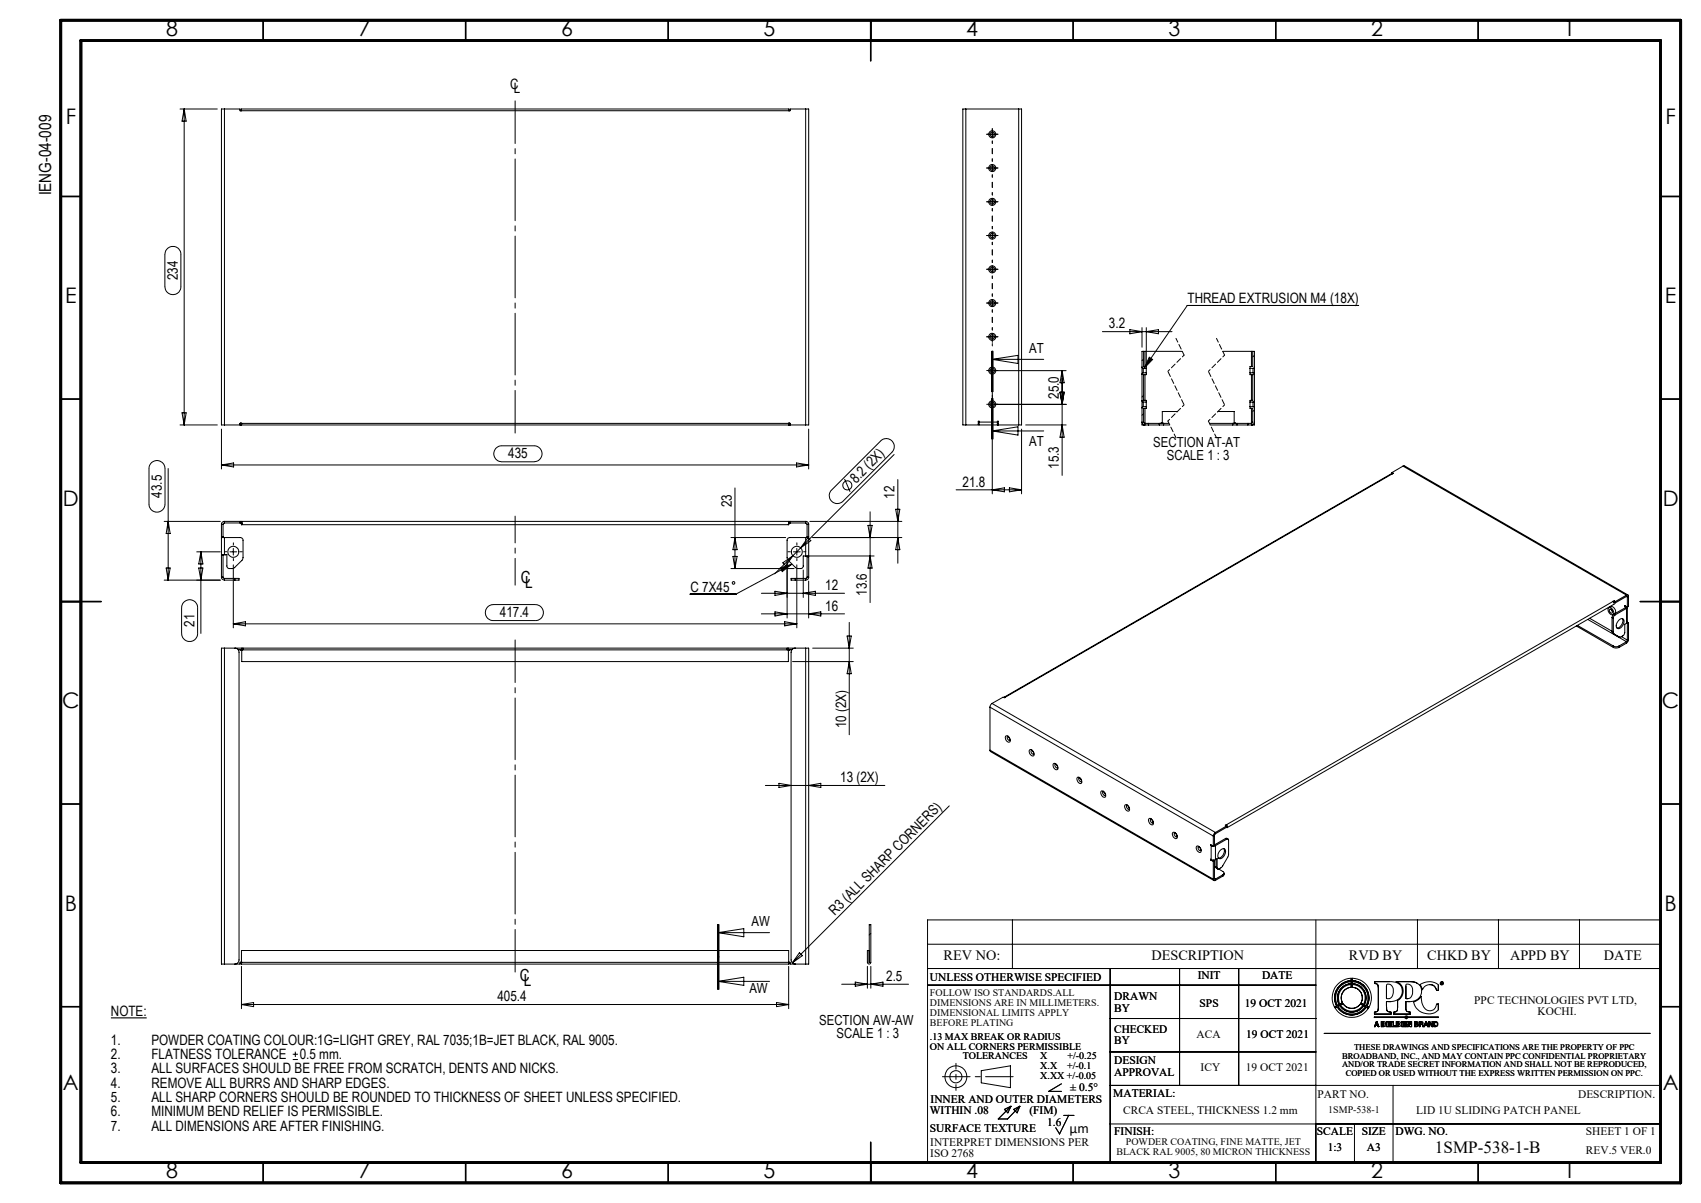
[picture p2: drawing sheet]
<svg xmlns="http://www.w3.org/2000/svg" width="420mm" height="297mm" viewBox="0 0 420 297" stroke-linecap="round" stroke-linejoin="round" font-family="sans-serif">
<g fill="none" stroke="#000" stroke-width=".25">
<path d="M44.5 26.9h9.2M45.5 26.9v78M45.5 26.9l.5 3h-1.1zM55.4 26.9h-.7v78h.7M55.4 26.9h3.9v.5l.3-.1M55.4 26.9v78M59.6 27.3v-.4h135.2v.4M59.6 27.3h135.2M198.9 26.9h.8v78h-.8M198.9 26.9h-3.8v.5l-.3-.1M198.9 26.9v78M238.5 26.9h-.8v78h.8"/>
<path d="M238.5 26.9h13M238.5 26.9v78M251.5 26.9h.7v78h-.7M251.5 26.9v78M41.2 61.5a1.96 1.96 0 0 1 2.2-.5 1.96 1.96 0 0 1 1.3 1.8v8a1.98 1.98 0 0 1-2 1.9 1.98 1.98 0 0 1-2-1.9v-8zM335.5 75.4h-42.3l-10.7 15.5M244.2 83.1h1.6M244.2 91.5h1.6M244.8 86.7v10M244.8 98.4v10M245 82.3v1.7M245 88.7h12.7"/>
<path d="M245 88.7l6.4-1v2zM245 86.7v10M245 98.4v23.5M245.2 98.4v10zM245.2 86.7v10M246 91.5h17.2M246 99.8h17.2M261.7 96.8h1l-.4 3zM262.3 91.5v25.9M262.3 91.5l.4 3h-1zM272.2 81.9h17.2M279 81.4l3 .5-3 .5z"/>
<path d="M282 99l.3 .3M282 90.6l.3 .3M282 99v1.7M282 90.6v1.8M282 92.4v6.6M282 80.9v4.8M282.3 92l-.3 .4M282.3 90.9v1.1M282.3 99.3v1.1M282.3 92h.7M282.3 99.3h.7M282.3 90.9h.7"/>
<path d="M282.4 88.6l-.4 .4M282.4 97.6l-.4 .4M282.4 86.7h.3M282.4 86.7v3.8h.6v.4M282.4 86.7h-.4v3.9M282.7 86.7h9.2M282.7 86.7v3.8M282.7 92.5v6.3M283 90.9v1.1M283 99.3v1.1M283 92v.5h-.6v6.3h.6v.5M283 80.9v8.6"/>
<path d="M283 81.9l3-.5v1zM283.8 88.2l.8 .6-2.1 2.1zM301.9 86.7h7.1M308.6 90.9v1.1M308.6 99.3v1.1M308.6 92v.5h.7v6.3h-.7v.5M308.6 92h.8M308.6 99.3h.8M308.6 90.9h.8M309 86.7h.3M309 86.7v3.8M309 92.5v6.3"/>
<path d="M309.3 86.7v3.8h-.7v.4M309.3 86.7h.4v3.9M309.4 99.3v1.1M309.4 92l.3 .4M309.4 90.9v1.1M309.7 92.2l-.4 .4M309.7 87.7l-.4 .4M309.7 99v1.7M309.7 99l-.3 .3M309.7 90.6v1.8M309.7 90.6l-.3 .3M309.7 92.4v6.6"/>
<path d="M37.4 114.2a2.01 2.01 0 0 1 2.1-.3 2.01 2.01 0 0 1 1.2 1.8v8.8a1.98 1.98 0 0 1-1.9 1.9 1.98 1.98 0 0 1-2-1.9v-9zM41.5 115.7v27.5M44.5 104.9h9.2M44.9 101.9h1.1l-.5 3zM54.7 105.9v9.9M54.7 114.8h145M54.7 114.8l3-.5v1zM55.4 104.9h3.9M59.3 104.5h.1M59.3 104.5h.4M59.3 104.9h.4M59.3 104.5v.4"/>
<path d="M59.7 104.5v.4M59.7 104.5h-.4v.4M59.7 104.9h135M59.7 104.5h135M122.4 110.7l1.3-.6h8.2a1.98 1.98 0 0 1 1.9 1.9 1.98 1.98 0 0 1-1.9 2h-8a2.01 2.01 0 0 1-1.8-1.2 2.01 2.01 0 0 1 .3-2.1zM194.7 104.5v.4M194.7 104.5h.3l.1 .4M194.7 104.9h.3M194.7 104.5h.3M195 104.9h3.9M195 104.5h.1M195 104.5v.4"/>
<path d="M196.7 114.3l3 .5-3 .5zM199.7 105.9v9.9M208.5 118.2l1.4 3.2M217.5 108.9a1.97 1.97 0 0 1 2.7 0 1.97 1.97 0 0 1 0 2.8l-12.1 12.1a1.97 1.97 0 0 1-2.7 0 1.97 1.97 0 0 1 0-2.8zM220.8 112.2l-23.1 23.1M221.7 118.4v20.7M241.8 104.2v.7h9.7M241.8 104.2v-.2h-.3v.9h-3M241.8 104.2h4.5M245 106.4l6.4-1v2zM245 106.4h12.7M246.3 104.2v.7"/>
<path d="M246.3 104.5h.2M246.3 104.2v-.2h.2v.9M252.2 105.9v16M253.3 104.9h9.9M262.3 104.9l.4 3h-1zM282 104.2a.72 .72 0 0 0 .7 .7M282 100.7v4.2h.4M282.3 100.4l-.3 .3M282.3 100.4h.7M282.4 102.1l-.4 .4M282.4 104.9h.3M282.4 104.8v.1"/>
<path d="M282.7 104.9h.9M282.7 104.5h.9M282.7 100.8v3.7M283 100.4v.4h-.6v3.4l.3 .3M283.6 104.9h2.6M283.6 104.5h2.6M283.6 104.5v.4M286.2 104.9h2.6M286.2 104.5h2.4M286.2 104.5v.4M286.6 104.5l.1-.1 .2 .1M286.9 104.5h.1"/>
<path d="M287.3 104.5v.4M290.7 101.6h-3.7v2.9M298.6 104.5h6.8M298.8 104.9h6.6M300.7 101.6h4v2.9M304.4 104.5v.4M304.7 104.5h.1M304.7 104.5l.2-.1 .2 .1M305.4 104.9h2.7M305.4 104.5h2.7M305.4 104.5v.4M308.1 104.9h.9"/>
<path d="M308.1 104.5h.9M308.1 104.5v.4M308.6 100.4v.4h.7v3.5l-.3 .2M308.6 100.4h.8M309 104.9h.3M309 100.8v3.7M309.3 104.8v.1M309.4 100.4l.3 .3M309.7 101.2l-.4 .4M309.7 104.2a.79 .79 0 0 1-.7 .7M309.7 100.7v4.2h-.4M343.7 116.7l.2 .1"/>
<path d="M343.7 116.7v.2M343.8 117l-.2-.1-95.6 55.2M343.8 117l-95.6 55.2M343.9 116.8l-.1 .2M343.9 116.8v.1M346.4 115.1l.4-.1 55.2 31.9M346.4 115.1l-2.7 1.6M346.4 115.1l55.2 31.8M40.5 128.7h13.9M41.5 128.7l.5 3h-1zM48.6 136.2h5.8M49.6 136.2v20.2"/>
<path d="M49.6 136.2l.5 3h-1zM54.7 132.7h.7M54.7 136.9h.7M54.7 129.5v13M54.7 137.1h.4M54.7 129.5h.4M54.7 132.5h.4M55.1 129.5v3.2M55.1 136.9v5.6M55.4 132.7h4.1l.5 .5-.1 4.9-2.1 2.1-1.1 .2a.61 .61 0 0 1-.7-.7v-2.8h-.6M55.4 129.1l-.3 .4M55.4 128.7a.72 .72 0 0 0-.7 .8"/>
<path d="M55.4 128.7h3.9M55.4 128.7v.4M55.4 132.7v4.2M55.4 129.1h3.9M55.7 136.9l-.6 .1M56.8 136.2h1.7M57.6 135.4v1.7M57.6 139.4v15.6M59.3 129.1h.4M59.3 128.7h.4M59.3 128.7v.4M59.6 129.1h.1"/>
<path d="M59.6 129.1v.4M59.6 129.5h135.1M59.7 129.1h.1M59.7 128.7v.8M59.7 128.7l-.1 .8M59.7 128.7h135M180.5 132.7h13.5M181 137.4h1l-.5 3zM181.5 120.5v19.9M181.5 132.7l.5 3h-1zM193.3 139l2.5-1.8-1.8 2.5zM194.3 138.6v14"/>
<path d="M194.7 128.7v.8M194.7 129.1h.1M194.7 129.1h.4M194.7 128.7h.4M194.7 128.7v.4M194.7 129.1v.4M194.8 129.1h.1M194.8 129.1l-.1 .4M195.1 128.7h3.8M195.1 128.7v.4M195.1 129.1h3.8M195.5 139.3l-13.8 7.4h-11.3"/>
<path d="M195.8 137.2l-4.5 4.5M195.9 136.2h1.7M196.7 135.4v1.7M196.7 139.4v15.6M197.7 135.3l-1.9 1.9M198.9 132.7h-3.9a.66 .66 0 0 0-.7 .7l.2 4.7 2 2.1 1.2 .2a.61 .61 0 0 0 .6-.7v-2.4h.6M198.9 137.3h.8M198.9 132.7h.8M198.9 128.7a.72 .72 0 0 1 .8 .8M198.9 129.1l.4 .4M198.9 128.7v.4M198.9 132.7v4.6"/>
<path d="M199.3 129.5v3.2M199.3 137.3v5.2M199.3 137.4h.4M199.3 129.5h.4M199.3 132.5h.4M199.4 137.3h16.4M199.5 132.8l.7 .7-2.5 1.8zM199.7 129.5v13M200 128.7h22.7M200.7 132.7h22M214.3 129.7h1l-.5 3zM214.8 137.3l.5 3h-1z"/>
<path d="M214.8 126.4v22.4M221.2 125.7h1l-.5 3zM221.7 132.7l.5 3h-1zM236.1 120.9h16.1M245 120.9l3-.5v1zM249.2 120.4l3 .5-3 .5zM40.5 143.2h13.9M41 140.2h1l-.5 3zM45.5 148.6a1.98 1.98 0 0 1 2.1-.4 1.98 1.98 0 0 1 1.2 1.8v6.4a1.98 1.98 0 0 1-2 2 1.98 1.98 0 0 1-2-2v-6.4l.3-.9zM49.1 140.2h1l-.5 3zM54.7 142.5a.72 .72 0 0 0 .7 .7M54.7 142.5h.4"/>
<path d="M55.1 142.5l.3 .3M55.4 143.2h2.6M55.4 142.8v.4M55.4 142.8h2.6M57.6 154h139.1M57.6 154l3-.5v1zM58 142.8h1v.4h-1M58 142.8v.4M120.4 149.9l.5-.4 .9-.2h10.4a1.98 1.98 0 0 1 2 1.9 1.98 1.98 0 0 1-2 2h-10.4a1.98 1.98 0 0 1-1.8-1.2 1.98 1.98 0 0 1 .4-2.1zM180.5 140.4h15.6M188 151.5h20.5M188 146.5h20.5"/>
<path d="M191.3 151.1l3 .4-3 .6zM191.3 146l3 .5-3 .5zM192.7 140.2l2.8-.9-2.4 1.8zM193.7 153.5l3 .5-3 .5zM196.4 142.8h-1.1v.4h1.1M196.4 143.2h2.5M196.4 142.8h2.5M196.4 142.8v.4M198.3 140.7v6.8M198.3 146.5l3-.5v1zM198.9 142.8v.4M199.3 142.5l-.4 .3"/>
<path d="M199.3 142.5h.4M199.7 142.5a.72 .72 0 0 1-.8 .7M199.7 143.5v9.1M199.7 151.5l3-.4v1zM209.2 157h1l-.5 3zM209.7 153.7v27.7M389.2 154.5l9.2 5.3M389.5 154.4l8.9 5.1M392 152.9l9.6 5.5M392.5 152.6l5.5 3.3M397.1 150.1a1.05 1.05 0 0 1 1.2 .5 1.05 1.05 0 0 1-.1 1.2 1.28 1.28 0 0 1-1.1-1.7zM397.3 150a1.03 1.03 0 0 1 1.3 .1 1.03 1.03 0 0 1 .1 1.4l-.4 .3"/>
<path d="M397.5 150.4a.56 .56 0 0 1 .5 .4 .56 .56 0 0 1-.1 .6l-.4-.3zM397.9 150.6l.2 .3M398 155.9l.3 .5M398 152.5l.4 .1M398 155.9l.4 .2M398 152.5v3.4M398.3 156.4l1.5 .9M398.3 148.5l.3 .4-.1 .3-95.5 55.1M398.3 148.5l-95.5 55.1M398.4 156.1l.1 .5-.2-.2M398.4 159.5l.5 .2 .9-.2M398.4 159.8l.5 .2 .9-.2"/>
<path d="M398.4 152.6v3.5M398.4 159.5v.3M398.5 148.7h.1M398.5 151.6l-.3 .4-.2 .5M398.5 151.6l.3 .2M398.6 148.4l-.3 .1M398.6 148.4l.3 .1M398.6 148.4v.3M398.6 148.7l.3 .1M398.8 151.8l-.3 .3-.1 .5M398.9 148.5v.3M399.5 157.1l.3 .2"/>
<path d="M399.7 153.1a.74 .74 0 0 1 1.1-.3 .74 .74 0 0 1 .1 1.1l-.4 .8a.8 .8 0 0 1-1.2 .4 .8 .8 0 0 1-.1-1.3zM399.8 159.5v.3M400.3 157.2l1.5 .8M400.6 152.7a1.75 1.75 0 0 1-1.4 2.3M401.2 149.7v-.2l.6 .4M401.2 149.7l.1 .1M401.3 149.8v.2M401.3 150l.3 .2M401.3 150l-2.8 1.6M401.3 149.6l-.1 .1M401.5 149.7l-.2 .1M401.6 153.9l-.4 .2-.2 2.5-.9 .7h-.3"/>
<path d="M401.6 146.9a.3 .3 0 0 1 .4 0 .3 .3 0 0 1 .1 .3M401.6 147.2l.2 .2M401.6 146.9l-2.7 1.6M401.6 146.9v.3M401.6 150.2v3.7M401.6 158.4v.4M401.6 147.2l-2.7 1.6M401.6 150.2l-2.8 1.6M401.6 158.4l-1.8 1.1M401.6 158.8l-1.8 1M401.7 153.8l.1 .1M401.8 153.6l-.2 .3"/>
<path d="M401.8 149.9l-.2 .3M401.8 158l-.2 .4M401.8 147.4v6.2M401.8 153.9v4.1M401.8 153.6l.3 .2M402.1 157.9l-.1 .5-.4 .4M402.1 147.2l-.3 .2M402.1 147.2v2.5l-.3 .2M402.1 153.8v4.1M402.1 153.8l-.3 .1M402.1 157.9l-.3 .1M55.4 160h-.7v78h.7"/>
<path d="M55.4 160h4.3M55.4 160v78M58 160a1.02 1.02 0 0 1 1 1v76a1.09 1.09 0 0 1-1 1M58.8 160.4h136.7M59.3 160.4l.1 .1 .3-.1M59.7 160.4h.1M59.7 160h.3M59.7 160v.4h.3v-.4M60 160h134.3M194.3 160h.3M194.3 160v.4h.3v-.4M194.6 160h4.3"/>
<path d="M195.1 160.4l-.2 .1-.2-.1v2.9h-135v-2.9M195.7 163.3h15M196.4 160a1.02 1.02 0 0 0-1.1 1v76a1.09 1.09 0 0 0 1.1 1M198.9 160h.8v78h-.8M198.9 160v78M200.7 160h10M209.7 163.3l.5 3h-1zM244.4 174.6l55.2 31.8M244.4 174.6v10.6M244.9 173.7l-.3 .4-.2 .5M244.9 173.7l55.2 31.8M248.2 172.2l-.5-.1-2.8 1.6"/>
<path d="M248.2 172.2h-.3M248.2 172.2h.1M189 193.9h29.5M192.3 193.4l3 .5-3 .5zM199.7 193.9l3-.5v1zM234.4 199l-38.7 38.7M244.4 185.2l.2 .4 55.1 31.8M244.4 185.2l55.2 31.9M248.3 181.8a.88 .88 0 0 1 1 .4 .88 .88 0 0 1-.1 1l-.5-.1-.4-.5zM248.8 181.8l.1 .1a.6 .6 0 0 1 .3 .9l-.4-.3zM254.3 185.1a1.11 1.11 0 0 1 .9 1.5 .97 .97 0 0 1-.9-.5 .97 .97 0 0 1 0-1zM254.7 185.2l.1 .1a.61 .61 0 0 1 .3 .9l-.4-.3z"/>
<path d="M260.1 188.6a.87 .87 0 0 1 1 .4 .87 .87 0 0 1-.2 1l-.4-.1-.4-.5zM260.6 188.6l.1 .1a.7 .7 0 0 1 .3 .9 .63 .63 0 0 1-.4-1M266 192l.1-.1a.96 .96 0 0 1 .9 .5 .96 .96 0 0 1-.2 1.1l-.6-.4-.3-.6zM266.4 192.1h.3a.56 .56 0 0 1 .2 .9l-.4-.3zM271.9 195.4a.87 .87 0 0 1 1 .4 .87 .87 0 0 1-.2 1l-.6-.3-.3-.6zM272.4 195.4l.1 .1a.7 .7 0 0 1 .3 .9l-.5-.5zM277.7 198.8a.9 .9 0 0 1 1.1 .3 .9 .9 0 0 1 0 1.1 .98 .98 0 0 1-1.1-1.4zM278.2 198.9h.2a.66 .66 0 0 1 .3 .9l-.3-.2zM283.6 202.2l.2-.1a.96 .96 0 0 1 .9 .5 .96 .96 0 0 1-.2 1.1l-.7-.4-.2-.6zM284.2 202.2l.1 .1a.7 .7 0 0 1 .3 .9l-.5-.5zM289.5 205.6a.87 .87 0 0 1 1 .4 .87 .87 0 0 1-.1 1l-.7-.3-.2-.6zM290.1 205.6l.1 .1a.66 .66 0 0 1 .3 .9l-.6-.5z"/>
<path d="M295.6 208.9a.96 .96 0 0 1 .8 .5 .96 .96 0 0 1-.1 1.1 1.07 1.07 0 0 1-.7-1.6zM295.8 209.1a.6 .6 0 0 1 .6 .9l-.3-.1zM298.9 208.7v-.2l.7 .4M298.9 208.7l.1 .1M298.9 212.3l.7 .4M299 208.8l.5 .1M299 212.2h1.1M299 212.2l-.1-.1v.2M299 208.8v3.4M299 208.6l-.1 .1M299 212.2l-.1 .1M299.2 208.7l-.2 .1"/>
<path d="M299.5 212.3l.4 .2M299.6 217.1a.32 .32 0 0 0 .1 .3 .32 .32 0 0 0 .4-.1M299.6 206.4v2.5M299.6 212.7v4.4M299.9 216.9l.2 .1M299.9 206.3l-.3 .1M299.9 206.3v2.5l-.3 .1M299.9 212.5v4.4M299.9 208.7l.2 .1M299.9 212.5l-.3 .2M299.9 216.9l-.3 .2M299.9 214l.3 .2"/>
<path d="M300.1 205.5l-.4 .4-.1 .5M300.1 205.8l-.2 .5M300.1 208.8l-.5 .1M300.1 205.5v.3M300.1 208.8v3.4M300.1 217v.3M300.1 212.2l.4-.2v2.2M300.2 214.1l.5 .5M300.2 214.1l.3 .1M300.2 212.1v2M300.9 214.6l1 .6a.43 .43 0 0 1 .3 .4 .43 .43 0 0 1-.3 .4M301.2 210.1l.2-.3a.68 .68 0 0 1 1-.2 .68 .68 0 0 1 .2 1l-.6 1a.75 .75 0 0 1-1.1 .3 .75 .75 0 0 1-.1-1.1z"/>
<path d="M301.9 216l-1.8 1M301.9 216v.3M301.9 216.3l-1.8 1M302.2 209.5a1.74 1.74 0 0 1-1.4 2.3M302.2 215.6v.4l-.3 .3M302.6 207l.6 .1M302.6 207l.3 .2M302.6 207l-2.7 1.6M302.8 203.6l-.3 .1 .3 .2-2.7 1.6M302.8 203.6l.3 .5-.1 .2h-.2M302.8 204.3h.1M302.8 203.6v.7l-2.7 1.5"/>
<path d="M302.9 207.2a.28 .28 0 0 1 .3 0 .28 .28 0 0 1 .2 .3l-.2 4-1.3 2.4-.9 .6a.28 .28 0 0 1-.3 0 .28 .28 0 0 1-.2-.3M302.9 207.2l-2.8 1.6M59.6 237.6v.4v-.4M59.6 237.6h.1M59.6 237.6h-.3v.4h-3.9M59.6 238h135.2M59.6 237.6v-2.9h135.1v2.9M59.6 237.6h135.1M59.6 238.6v10.4M177.2 228.2v16.1M177.3 230.3h12.7M177.3 230.3l6.4-1v2z"/>
<path d="M177.3 228.2v16.1M177.5 228.2v16.1M194.7 237.6l.1 .4zM194.7 237.6h.1M194.7 238.6v10.4M194.8 237.6h.3v.4h3.8M197.4 235.2l.7 .7-2.4 1.8zM214.2 238.6v5.4M214.6 228.3h.4v9.3a.42 .42 0 0 1-.4 .4 .42 .42 0 0 1-.4-.4v-2.9h.4v2.9zM215 238.6v5.4M215 230.4l-.4 .4M229 233.1h181"/>
<path d="M229 239.1h181M250 227.1v12M274.1 239.1v47.9M291.3 239.1v28.9M305.9 239.1v28.9M324.9 227.1v59.9l-125.6 .1M350 227.1v12M370 227.1v12M390 227.1v12M410 227.1h-181v59.9M410 221.3h.1M59.6 248h135.1"/>
<path d="M59.6 248l3-.5v1zM72.9 259.6v1.3M177.3 242.3l6.4-1v2zM177.3 242.3h12.7M191.7 247.5l3 .5-3 .5zM207.8 243h16.5M211.2 242.5l3 .5-3 .5zM215 243l3-.5v1zM229 243.2h95.9M274.1 259.7h50.8M274.1 251.5h50.8M327 255.1h80.5"/>
<path d="M329.7 248.9l.5-.3a4.2 4.2 0 0 0 7.1 .1l.6 .3a4.8 4.8 0 0 1-8.2-.1zM330.4 248.5l.4-.3a3.5 3.5 0 0 0 5.9 .1l.4 .2a4 4 0 0 1-6.7 0zM330.5 242.8l.5-.4a4.7 4.7 0 0 1 2.6-.9v.6a4.2 4.2 0 0 0-3.6 6.3l-.5 .2a4.9 4.9 0 0 1 1-5.8zM331 248.1l.6-.3a2.62 2.62 0 0 0 4.3 .1l.6 .3a3.3 3.3 0 0 1-5.5-.1zM331.1 243.3a4.1 4.1 0 0 1 2.5-.9v.4a3.5 3.5 0 0 0-2.9 5.2l-.5 .2a4 4 0 0 1 .9-4.9zM331.6 243.9a3.3 3.3 0 0 1 2-.8v.6a2.64 2.64 0 0 0-2.2 3.8l-.6 .4a3.4 3.4 0 0 1 .8-4zM333.9 241.5a4.9 4.9 0 0 1 4.1 7.2l-.5-.3a4.3 4.3 0 0 0-3.6-6.3zM333.9 242.4a4 4 0 0 1 3.4 5.9l-.4-.2a3.5 3.5 0 0 0-3-5.3zM333.9 243.1a3.3 3.3 0 0 1 2.8 4.9l-.6-.4a2.63 2.63 0 0 0-2.2-3.9zM339.3 251.1h15.8M339.3 251.2h15.8M339.3 251.1v.1"/>
<path d="M339.3 251.1l15.8 .1M339.4 242.4h3.6a2.53 2.53 0 0 1 3.2 2.8 3.1 3.1 0 0 1-3.9 2.1l.2 2.2 .3 .3 .7 .1v.5h-4.1v-.5l.8-.4 .1-.7v-5.2l-.2-.6-.7-.2zM339.8 252.2h.2l.5 1.3h-.2l-.2-.4h-.4l-.2 .4h-.1zM339.9 252.4l.2 .5h-.4zM341.1 252.2h.8l.2 .2v.3a.45 .45 0 0 1 0 .5 .45 .45 0 0 1-.4 .3h-.6zM341.5 252.5l.3 .1-.3 .1zM341.5 252.9l.3 .1-.3 .2zM342.4 243.1a1.25 1.25 0 0 1 1.3 .2 1.25 1.25 0 0 1 .3 1.3 1.49 1.49 0 0 1-1.4 2l-.3-.1zM342.4 252.2h1v.3h-.6v.2h.5v.3h-.5v.2h.7v.3h-1.1zM343.6 252.2h.5v1h.5v.3h-1zM344.7 242.4h3.1a2.51 2.51 0 0 1 3 3.2 3.2 3.2 0 0 1-3.7 1.7v1.1a1.02 1.02 0 0 0 .1 1.1 1.02 1.02 0 0 0 1 .4v.5h-4.1v-.5l.8-.2 .2-.4v-2.3a2.55 2.55 0 0 0 1.4-2.4 2.55 2.55 0 0 0-1.8-2.2zM344.8 252.2h.5a.62 .62 0 0 1 .7 .7 .62 .62 0 0 1-.7 .6h-.5z"/>
<path d="M345.2 252.5a.34 .34 0 0 1 .4 .3 .34 .34 0 0 1-.4 .4zM346.1 252.2h1v.3h-.6v.2h.6v.3h-.6v.2h.7v.3h-1.1zM346.9 250.8l.7 .7M347.2 243a1.3 1.3 0 0 1 1.6 1.6 1.4 1.4 0 0 1-.3 1.5 1.4 1.4 0 0 1-1.4 .4zM347.2 250.6v1.1M347.3 252.2h.4l.5 .7v-.7h.3v1.3h-.3l-.5-.7v.7h-.4zM347.6 250.8l-.7 .7M349 247.4l1-.5 .9-1a3.7 3.7 0 0 0 1.7 3.6 1.64 1.64 0 0 0 2.1-1.6h.4v1.4a3.7 3.7 0 0 1-6.1-1.9zM349.3 252.2l.8 .1 .1 1-.9 .2zM349.5 252.4h.2a.21 .21 0 0 1 .3 .2 .21 .21 0 0 1-.3 .2h-.2zM349.5 252.9h.5v.3l-.5 .1zM350.6 243.1a3.7 3.7 0 0 1 4.5 .1v1.3h-.4a1.81 1.81 0 0 0-1.7-1.4 1.81 1.81 0 0 0-1.8 1.3z"/>
<path d="M350.6 252.4h.6v.3l-.6 .1zM351.2 253.4l-.1-.5h-.5v.6h-.2v-1.3h.6a.34 .34 0 0 1 .4 .3 .34 .34 0 0 1-.2 .4l.3 .5M351.2 253.4l.1 .1M351.3 253.5h.2M351.5 253.4v.1M352 252.2h.2l.5 1.3h-.2l-.1-.4h-.5l-.3 .4zM352.1 252.4l.2 .5h-.4zM352.8 252.2h.2l.6 1v-1h.2v1.3h-.2l-.6-1v1h-.2zM354 252.2h.5a.62 .62 0 0 1 .6 .6 .62 .62 0 0 1-.6 .7h-.5zM354.2 252.4a.51 .51 0 0 1 .7 .4 .51 .51 0 0 1-.7 .5zM355.1 251.1v.1M355.1 251.1l-15.8 .1"/>
<path d="M355.8 242.6l.1 .4zM355.9 242.6h.1M355.9 242.8h.1M356 242.6h.1v.2M356 242.6v.2M356 242.4h.1M356 242.5h.1M356.1 242.8l.1 .2-.2-.2M356.1 242.8h.1M72.3 261.6h1.3M72.3 260.3h1.3M242.3 264.3l7.2-1.2v5.4l-7.2-1.2z"/>
<path d="M248 273.9l1.6-.8-.8 1.6zM249.6 273.1l-3.1 3.2h2.3l3-3.2M250.3 273.9l1.5-.8-.7 1.6zM262.1 267.6l-3.2 1.8h3.2M262.6 275.4h2.6M263.9 275.3l-2.3 4.7-.9-1.6M274.1 268h135.9v19h-66v-19M274.1 277.5h135.9M334.4 277.5v9.5"/>
<circle cx="245" cy="33.2" r=".54"/>
<circle cx="245" cy="33.2" r=".88"/>
<circle cx="245" cy="49.8" r=".55"/>
<circle cx="245" cy="58.2" r=".55"/>
<circle cx="245" cy="41.5" r=".54"/>
<circle cx="245" cy="49.8" r=".88"/>
<circle cx="245" cy="58.2" r=".88"/>
<circle cx="245" cy="41.5" r=".88"/>
<circle cx="245" cy="74.8" r=".54"/>
<circle cx="245" cy="66.5" r=".54"/>
<circle cx="245" cy="66.5" r=".88"/>
<circle cx="245" cy="74.8" r=".88"/>
<circle cx="245" cy="91.5" r=".55"/>
<circle cx="245" cy="83.2" r=".89"/>
<circle cx="245" cy="99.8" r=".54"/>
<circle cx="245" cy="83.2" r=".54"/>
<circle cx="245" cy="99.8" r=".88"/>
<circle cx="245" cy="91.5" r=".88"/>
<circle cx="209.2" cy="119.8" r="1.13"/>
<circle cx="57.6" cy="136.2" r="1.36"/>
<circle cx="196.7" cy="136.2" r="1.36"/>
<circle cx="181.1" cy="143.9" r=".32"/>
<circle cx="356" cy="242.8" r=".39"/>
<circle cx="356" cy="242.8" r=".32"/>
<circle cx="236" cy="265.8" r="1.51"/>
<circle cx="236" cy="265.8" r="2.71"/>
</g>
<path d="M27.4 251.3h8.8" fill="none" stroke="#000" stroke-width=".28"/>
<path d="M245 86.7v21.7" fill="none" stroke="#000" stroke-width=".25" stroke-dasharray="6.3 1.3 1.3 1.3" stroke-dashoffset="2.5"/>
<path d="M177.3 228.2v16.1" fill="none" stroke="#000" stroke-width=".25" stroke-dasharray="6.3 1.3 1.3 1.3" stroke-dashoffset=".3"/>
<path d="M290.4 83.5l2 4.2M300.4 83.5l2 4.2M288.4 104l2 4.1M298.4 104l2 4.1" fill="none" stroke="#000" stroke-width=".25" stroke-dasharray="1.3 .6" stroke-dashoffset=".2"/>
<path d="M292.4 87.7l-4 4M292.4 100l-4 4M302.4 87.7l-4 4M302.4 100l-4 4" fill="none" stroke="#000" stroke-width=".25" stroke-dasharray="1.3 .6" stroke-dashoffset=".7"/>
<path d="M288.4 91.7l4 8.3M298.4 91.7l4 8.3" fill="none" stroke="#000" stroke-width=".25" stroke-dasharray="1.3 .6" stroke-dashoffset="-.1"/>
<path d="M127.2 24.9v82M127.2 240v-82" fill="none" stroke="#000" stroke-width=".25" stroke-dasharray="15.2 1.3 1.3 1.3" stroke-dashoffset="4.7"/>
<path d="M127.2 144.5v-17.1" fill="none" stroke="#000" stroke-width=".25" stroke-dasharray="15.2 1.3 1.3 1.3" stroke-dashoffset="8.6"/>
<g fill="none" stroke="#000" stroke-width=".25" stroke-dasharray="15.2 1.3 1.3 1.3">
<path d="M244.2 33.1h-.6M245 33.1h.8M245 33.1v-.8M245 33.1h-.8M245 33.1v.9M245 32.3v-.5M245.8 33.1h.6M244.2 58.1h-.6M244.2 49.8h-.6M244.2 41.5h-.6M245 58.1h.8M245 58.1v-.8"/>
<path d="M245 58.1h-.8M245 58.1v.9M245 49.8h.8M245 49.8v-.8M245 49.8h-.8M245 49.8v.8M245 41.5h.8M245 41.5v-.9M245 41.5h-.8M245 41.5v.8M245.8 58.1h.6M245.8 49.8h.6"/>
<path d="M245.8 41.5h.6M244.2 74.8h-.6M244.2 66.5h-.6M245 74.8h.8M245 74.8v-.8M245 74.8h-.8M245 74.8v.8M245 66.5h.8M245 66.5v-.9M245 66.5h-.8M245 66.5v.8M245.8 74.8h.6"/>
<path d="M245.8 66.5h.6M244.2 83.1h-.6M244.2 91.5h-.6M244.2 99.8h-.6M245 84v.5M245 99.8h.8M245 99.8v-.8M245 99.8h-.8M245 99.8v.8M245 83.1h.8M245 83.1v-.8M245 83.1h-.8"/>
<path d="M245 83.1v.9M245.8 83.1h.6M245.8 91.5h.6M245.8 99.8h.6M245 100.6v.6M56 136.2h-.6M57.6 134.5v-.5M57.6 137.9v.5M59.3 136.2h.5M195.1 136.2h-.5M196.8 134.5v-.5M196.8 137.9v.5"/>
<path d="M198.4 136.2h.6"/>
</g>
<path d="M245 34.8v5M245 43.1v5M245 51.5v5M245 59.8v5M245 68.1v5M245 76.5v5M245 84.8v5M245 93.1v5" fill="none" stroke="#000" stroke-width=".25" stroke-dasharray="15.2 1.3 1.3 1.3" stroke-dashoffset="14.6"/>
<path d="M232.7 265.8h17.5" fill="none" stroke="#000" stroke-width=".25" stroke-dasharray="15.2 1.3 1.3 1.3" stroke-dashoffset="8.4"/>
<path d="M236 262.5v6.7" fill="none" stroke="#000" stroke-width=".25" stroke-dasharray="15.2 1.3 1.3 1.3" stroke-dashoffset="13.8"/>
<g fill="none" stroke="#000" stroke-width=".35">
<path d="M65 5v5M115 5v5M165 5v5M215 5v10M265 5v5M315 5v5M365 5v5M15 48.5h5M410 48.5h5M15 98.5h5M410 98.5h5M15 148.5h10"/>
<path d="M405 148.5h10M15 198.5h5M410 198.5h5M15 248.5h5M410 248.5h5M65 287v5M115 287v5M165 287v5M215 282v10M265 287v5M315 287v5M365 287v5"/>
</g>
<path d="M15 5h400v287h-400zM20 10h390v277h-390z" fill="none" stroke="#000" stroke-width=".7"/>
<path d="M192.7 140.2l2.8-.9-2.4 1.8zM283.8 88.2l.8 .6-2.1 2.1z" fill="#000"/>
<g font-size="5.3">
<text x="41" y="8.9">8</text>
<text x="88.5" y="8.9">7</text>
<text x="138.5" y="8.9">6</text>
<text x="188.5" y="8.9">5</text>
<text x="238.5" y="8.9">4</text>
<text x="288.5" y="8.9">3</text>
<text x="338.5" y="8.9">2</text>
<text x="386" y="8.9">1</text>
<text x="16.2" y="30.7">F</text>
<text x="411.2" y="30.7">F</text>
<text x="16.1" y="74.9">E</text>
<text x="411.1" y="74.9">E</text>
<text x="15.5" y="124.9">D</text>
<text x="410.5" y="124.9">D</text>
<text x="15.4" y="174.9">C</text>
<text x="410.4" y="174.9">C</text>
<text x="16" y="224.9">B</text>
<text x="411" y="224.9">B</text>
<text x="15.5" y="269.2">A</text>
<text x="410.5" y="269.2">A</text>
<text x="41" y="290.9">8</text>
<text x="88.5" y="290.9">7</text>
<text x="138.5" y="290.9">6</text>
<text x="188.5" y="290.9">5</text>
<text x="238.5" y="290.9">4</text>
<text x="288.5" y="290.9">3</text>
<text x="338.5" y="290.9">2</text>
<text x="386" y="290.9">1</text>
</g>
<text font-size="4.2" x="354.3" y="284.6">1SMP-538-1-B</text>
<g font-size="4.1">
<text x="12.6" y="48.3" transform="rotate(-90 12.6 48.3)">IENG-04-009</text>
<text x="128.6" y="143.9">C</text>
<text x="129.6" y="145.1">L</text>
<text x="128.3" y="242.3">C</text>
<text x="129.4" y="243.4">L</text>
</g>
<g font-size="3.5">
<text x="126" y="21.9">C</text>
<text x="126.9" y="22.9">L</text>
<text x="43.9" y="69.2" transform="rotate(-90 43.9 69.2)">234</text>
<text x="293.2" y="74.8">THREAD EXTRUSION M4 (18X)</text>
<text x="273.8" y="81.1">3.2</text>
<text x="261.5" y="98.5" transform="rotate(-90 261.5 98.5)">25.0</text>
<text x="125.5" y="113.2">435</text>
<text x="211.4" y="119.4" transform="rotate(-45 211.4 119.4)">8.2 (2X)</text>
<text x="261.5" y="115.8" transform="rotate(-90 261.5 115.8)">15.3</text>
<text x="40" y="122.9" transform="rotate(-90 40 122.9)">43.5</text>
<text x="180.7" y="125.2" transform="rotate(-90 180.7 125.2)">23</text>
<text x="220.9" y="123.1" transform="rotate(-90 220.9 123.1)">12</text>
<text x="237.7" y="120.1">21.8</text>
<text x="170.5" y="146.1">C 7X45</text>
<text x="203.8" y="145.7">12</text>
<text x="214.1" y="147.1" transform="rotate(-90 214.1 147.1)">13.6</text>
<text x="48" y="154.8" transform="rotate(-90 48 154.8)">21</text>
<text x="123.4" y="152.4">417.4</text>
<text x="203.8" y="150.8">16</text>
<text x="208.9" y="179.8" transform="rotate(-90 208.9 179.8)">10 (2X)</text>
<text x="207.5" y="193.1">13 (2X)</text>
<text x="206.2" y="226.1" transform="rotate(-45 206.2 226.1)">R3 (ALL SHARP CORNERS)</text>
<text x="233" y="237.1">REV NO:</text>
<text x="284.3" y="237.1">DESCRIPTION</text>
<text x="333" y="237.1">RVD BY</text>
<text x="352.4" y="237.1">CHKD BY</text>
<text x="372.8" y="237.1">APPD BY</text>
<text x="396" y="237.1">DATE</text>
<text x="218.8" y="242.2">2.5</text>
<text x="27.4" y="250.9">NOTE:</text>
<text x="122.8" y="247.2">405.4</text>
<text x="27.4" y="258">1.</text>
<text x="37.4" y="258">POWDER COATING COLOUR:1G=LIGHT GREY, RAL 7035;1B=JET BLACK, RAL 9005.</text>
<text x="27.4" y="261.5">2.</text>
<text x="37.4" y="261.5">FLATNESS TOLERANCE</text>
<text x="74" y="261.5">0.5 mm.</text>
<text x="27.4" y="265">3.</text>
<text x="27.4" y="268.5">4.</text>
<text x="37.4" y="265">ALL SURFACES SHOULD BE FREE FROM SCRATCH, DENTS AND NICKS.</text>
<text x="37.4" y="268.5">REMOVE ALL BURRS AND SHARP EDGES.</text>
<text x="27.4" y="272.1">5.</text>
<text x="27.4" y="275.6">6.</text>
<text x="37.4" y="272.1">ALL SHARP CORNERS SHOULD BE ROUNDED TO THICKNESS OF SHEET UNLESS SPECIFIED.</text>
<text x="37.4" y="275.6">MINIMUM BEND RELIEF IS PERMISSIBLE.</text>
<text x="27.4" y="279.1">7.</text>
<text x="37.4" y="279.1">ALL DIMENSIONS ARE AFTER FINISHING.</text>
<text x="264.1" y="279.7">µm</text>
</g>
<g font-size="3.4">
<text x="254.1" y="87.2">AT</text>
<text x="254.2" y="110.2">AT</text>
<text x="284.8" y="110.4">SECTION AT-AT</text>
<text x="288.1" y="113.7">SCALE 1 : 3</text>
<text x="185.5" y="228.7">AW</text>
<text x="185" y="245.3">AW</text>
<text x="202.3" y="253.1">SECTION AW-AW</text>
<text x="206.5" y="256.3">SCALE 1 : 3</text>
</g>
<g font-size="2.8">
<text x="229.6" y="242.3">UNLESS OTHERWISE SPECIFIED</text>
<text x="295.7" y="241.7">INIT</text>
<text x="311.6" y="241.7">DATE</text>
<text x="275.1" y="246.9">DRAWN</text>
<text x="275.1" y="249.7">BY</text>
<text x="296.2" y="248.6">SPS</text>
<text x="307.4" y="248.6">19 OCT 2021</text>
<text x="364" y="247.9">PPC TECHNOLOGIES PVT LTD,</text>
<text x="379.6" y="250.7">KOCHI.</text>
<text x="275.1" y="254.9">CHECKED</text>
<text x="275.1" y="257.8">BY</text>
<text x="295.4" y="256.3">ACA</text>
<text x="307.7" y="256.3">19 OCT 2021</text>
<text x="275.1" y="262.8">DESIGN</text>
<text x="264.2" y="269.3">± 0.5°</text>
<text x="275.1" y="265.6">APPROVAL</text>
<text x="296.4" y="264.3">ICY</text>
<text x="307.6" y="264.5">19 OCT 2021</text>
<text x="229.6" y="275">WITHIN .08</text>
<text x="229.8" y="272.3">INNER AND OUTER DIAMETERS</text>
<text x="254.2" y="275">(FIM)</text>
<text x="274.9" y="270.8">MATERIAL:</text>
<text x="277.3" y="275">CRCA STEEL, THICKNESS 1.2 mm</text>
<text x="325.3" y="271">PART NO.</text>
<text x="349.7" y="275">LID 1U SLIDING PATCH PANEL</text>
<text x="389.6" y="271">DESCRIPTION.</text>
<text x="229.6" y="279.6">SURFACE TEXTURE</text>
<text x="258.6" y="278">1.6</text>
<text x="275.1" y="280.3">FINISH:</text>
<text x="325.2" y="280.2">SCALE</text>
<text x="336.2" y="280.2">SIZE</text>
<text x="344.6" y="280.2">DWG. NO.</text>
<text x="391.6" y="280.2">SHEET 1 OF 1</text>
<text x="229.7" y="282.9">INTERPRET DIMENSIONS PER</text>
<text x="229.7" y="285.8">ISO 2768</text>
<text x="327.8" y="284.2">1:3</text>
<text x="337.5" y="284.2">A3</text>
<text x="391.6" y="284.9">REV.5 VER.0</text>
</g>
<g font-size="2.5">
<text x="229.6" y="245.9">FOLLOW ISO STANDARDS.ALL</text>
<text x="229.6" y="248.3">DIMENSIONS ARE IN MILLIMETERS.</text>
<text x="229.6" y="250.8">DIMENSIONAL LIMITS APPLY</text>
<text x="229.6" y="256.8">.13 MAX BREAK OR RADIUS</text>
<text x="229.6" y="253.3">BEFORE PLATING</text>
<text x="229.6" y="259.3">ON ALL CORNERS PERMISSIBLE</text>
<text x="237.7" y="261.4">TOLERANCES</text>
<text x="256.9" y="261.4">X</text>
<text x="256.9" y="263.9">X.X</text>
<text x="263.5" y="263.9">+/-0.1</text>
<text x="263.6" y="261.4">+/-0.25</text>
<text x="256.9" y="266.4">X.XX +/-0.05</text>
<text x="328" y="274.7">1SMP-538-1</text>
<text x="275.7" y="285">BLACK RAL 9005, 80 MICRON THICKNESS</text>
<text x="278" y="282.6">POWDER COATING, FINE MATTE, JET</text>
</g>
<g font-size="2.1">
<text x="331.4" y="263.5">AND/OR TRADE SECRET INFORMATION AND SHALL NOT BE REPRODUCED,</text>
<text x="331.4" y="261.4">BROADBAND, INC., AND MAY CONTAIN PPC CONFIDENTIAL PROPRIETARY</text>
<text x="334.3" y="259.3">THESE DRAWINGS AND SPECIFICATIONS ARE THE PROPERTY OF PPC</text>
<text x="332.3" y="265.6">COPIED OR USED WITHOUT THE EXPRESS WRITTEN PERMISSION ON PPC.</text>
</g>
</svg>
